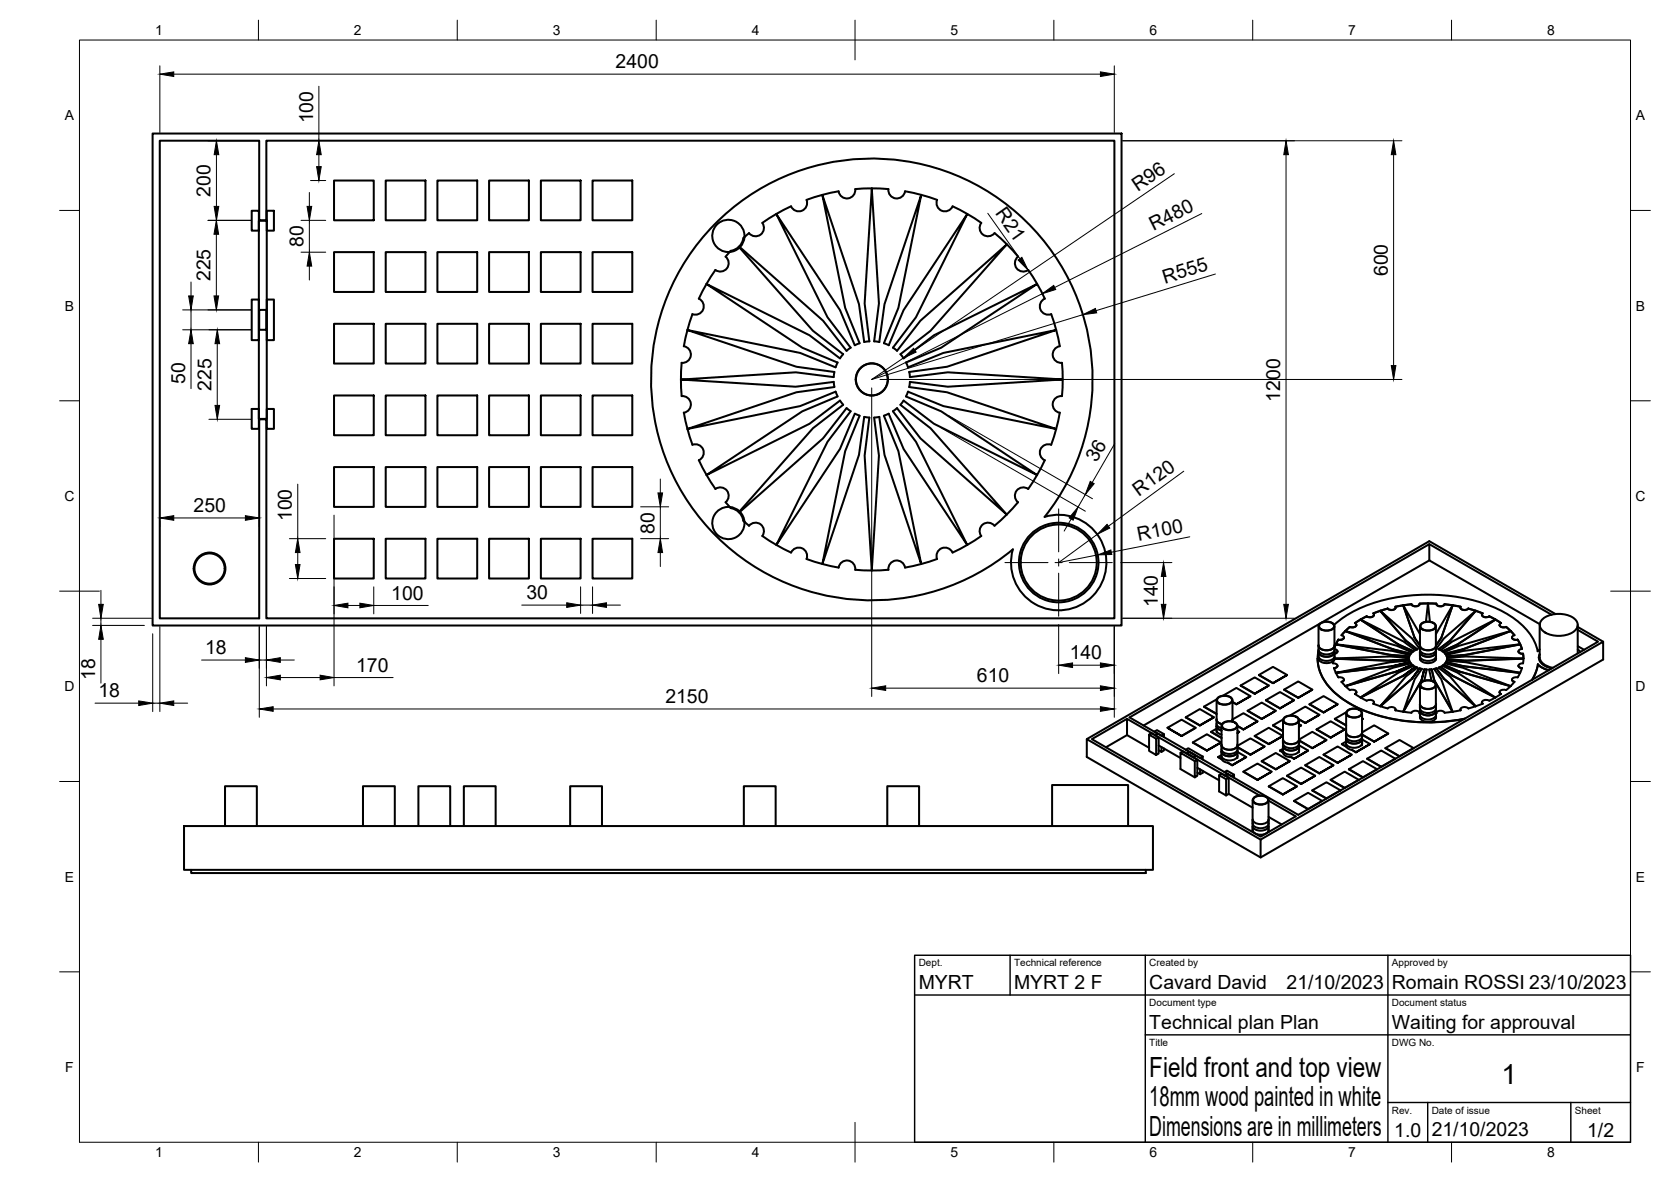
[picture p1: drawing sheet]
<svg xmlns="http://www.w3.org/2000/svg" width="420mm" height="297mm" viewBox="0 0 420 297" stroke-linecap="round" stroke-linejoin="round" font-family="sans-serif">
<!-- layer: Visible -->
<g fill="none" stroke="#000" stroke-width=".51">
<path d="M38.4 33.6h243.6v123.6h-243.6zM40.2 35.4h25v20h1.8v-20h213.2v120h-213.2v-50h-1.8v50h-25zM63.3 53h1.8v5h-1.8zM65.1 55.5h2v49.8h-2zM67.1 53h1.8v5h-1.8zM84 45.4h10v10h-10zM97 45.4h10v10h-10zM110 45.4h10v10h-10zM123 45.4h10v10h-10zM136 45.4h10v10h-10zM149 45.4h10v10h-10zM187.2 59.6l1.1-1a2.11 2.11 0 0 0 3 .3 2.11 2.11 0 0 0 .4-2.9l3.5-2.2 3.7-1.9a2.1 2.1 0 0 0 2.8 1.1 2.1 2.1 0 0 0 1.1-2.8l4-1.2 4.1-.9a2.1 2.1 0 0 0 2.3 1.8 2.1 2.1 0 0 0 1.8-2.4l4.2-.2 4.2 .2a2.1 2.1 0 0 0 1.8 2.4 2.1 2.1 0 0 0 2.4-1.8l4 .9 4 1.2a2.1 2.1 0 0 0 1.2 2.8 2.1 2.1 0 0 0 2.7-1.2l3.7 2 3.5 2.2a2.11 2.11 0 0 0 .5 3 2.11 2.11 0 0 0 2.9-.4l3.1 2.8 2.8 3.1a2.1 2.1 0 0 0-.4 2.9 2.1 2.1 0 0 0 2.9 .4l2.3 3.6 1.9 3.7a2.1 2.1 0 0 0-1.1 2.7 2.1 2.1 0 0 0 2.7 1.1l1.3 4 .9 4.1a2.1 2.1 0 0 0-1.8 2.4 2.1 2.1 0 0 0 2.3 1.8"/>
<path d="M187.2 59.6l-.2 .1a4.1 4.1 0 0 1-3.3 3.3M187.2 59.6l-.4 1.3-.7 1.2M187.2 59.6a4.1 4.1 0 0 0-4.9-4.3 4.1 4.1 0 0 0-2.7 5.9 4.1 4.1 0 0 0 6.4 1M63.3 75.3h1.8v10.2h-1.8zM65.2 77.9h1.8v5h-1.8zM67.1 75.3h1.8v10.2h-1.8zM84 63.4h10v10h-10zM97 63.4h10v10h-10zM110 63.4h10v10h-10zM123 63.4h10v10h-10zM136 63.4h10v10h-10zM149 63.4h10v10h-10z"/>
<path d="M174.1 78.9l-1.2 4-1 4.1a2.1 2.1 0 0 1 1.8 2.4 2.1 2.1 0 0 1-2.3 1.8M179.9 67.8l-2.3 3.6-1.9 3.7a2.1 2.1 0 0 1 1.1 2.7 2.1 2.1 0 0 1-2.7 1.1M183.7 63.1l-1.3 1.4a2.11 2.11 0 0 1 .4 2.9 2.11 2.11 0 0 1-2.9 .4M185.9 62.2l18.5 20.9 7.6 5.9-.8 1M186 62.1l20.9 18.5 6 7.6M84 99.4h10v10h-10zM84 81.4h10v10h-10zM97 99.4h10v10h-10zM97 81.4h10v10h-10zM110 81.4h10v10h-10zM110 99.4h10v10h-10zM123 99.4h10v10h-10z"/>
<path d="M123 81.4h10v10h-10zM136 81.4h10v10h-10zM136 99.4h10v10h-10zM149 81.4h10v10h-10zM149 99.4h10v10h-10zM171.4 99.5a2.09 2.09 0 0 1 2.3 1.8 2.09 2.09 0 0 1-1.8 2.4l1 4.1 1.2 4M171.4 91.2l-.2 4.2 .2 4.1M209.6 94.8l-9.5-1.2-28.9 1.8 28.9 1.8 9.5-1.2M209.6 96l.2 1.3M209.8 97.3l-9.5 1.3-27.5 9.2 28.4-5.7 8.9-3.7M209.8 93.5l-.2 1.3M210.1 92.3l-8.9-3.6-28.4-5.8 27.5 9.3 9.5 1.3"/>
<path d="M210.1 98.4l.5 1.2M210.6 99.6l-8.9 3.8-24.1 16 25.9-12.9 7.7-5.8M210.6 91.1l-.5 1.2M211.2 90.1l-7.7-5.8-25.9-12.9 24.1 16 8.9 3.7M216.2 86.3l-1.3 .5-3.7-8.9-16-24.1 12.9 25.9 5.8 7.7-1 .8M217.3 86l-1.3-9.6-9.2-27.4 5.7 28.4 3.6 8.9M218.6 85.8l-1.2-9.6 1.8-28.8 1.8 28.8-1.2 9.6M218.6 85.8l-1.3 .1M219.8 85.8l1.3 .1M221.1 86l1.3-9.6 9.2-27.4-5.7 28.4-3.7 8.9 1.3 .5 3.7-8.9 16-24.1-12.9 25.9-5.8 7.7 1.1 .8M225.6 88.2l5.8-7.6 21.7-19.2-19.1 21.7-7.6 5.9 .8 1M227.2 90.1l7.6-5.8 26-12.9-24.2 16-8.8 3.7 .5 1.2"/>
<path d="M228.3 92.3l8.9-3.6 28.4-5.8-27.5 9.3-9.5 1.3 .2 1.3M228.8 94.8l9.5-1.2 28.9 1.8-28.9 1.8-9.5-1.2M228.8 96l-.2 1.3 9.5 1.3 27.5 9.2-28.4-5.7-8.9-3.7-.5 1.2 8.8 3.8 24.2 16-26-12.9-7.6-5.8M267 99.5a2.09 2.09 0 0 0-2.3 1.9 2.09 2.09 0 0 0 1.8 2.3l-.9 4.1-1.3 4a2.09 2.09 0 0 0-2.7 1.1 2.09 2.09 0 0 0 1.1 2.7l-1.9 3.7-2.3 3.6a2.1 2.1 0 0 0-2.9 .4 2.1 2.1 0 0 0 .4 2.9l-2.8 3.1-3.1 2.8a2.09 2.09 0 0 0-3-.3 2.09 2.09 0 0 0-.4 2.9l-3.5 2.2-3.7 2a2.1 2.1 0 0 0-2.7-1.1 2.1 2.1 0 0 0-1.2 2.7l-4 1.2-4 .9a2.1 2.1 0 0 0-2.4-1.7 2.1 2.1 0 0 0-1.8 2.3l-4.2 .2-4.2-.2a2.1 2.1 0 0 0-1.8-2.3 2.1 2.1 0 0 0-2.3 1.7l-4.1-.9-4-1.2a2.1 2.1 0 0 0-1.2-2.7 2.1 2.1 0 0 0-2.7 1.1l-3.7-2-3.5-2.2a2.1 2.1 0 0 0-.4-2.9 2.1 2.1 0 0 0-3 .3l-1.1-1M267 91.2l.2 4.2-.2 4.1M63.3 102.8h1.8v5h-1.8zM67.1 102.8h1.8v5h-1.8zM84 117.4h10v10h-10zM97 117.4h10v10h-10zM110 117.4h10v10h-10zM123 117.4h10v10h-10zM136 117.4h10v10h-10z"/>
<path d="M149 117.4h10v10h-10zM174.1 111.8a2.09 2.09 0 0 1 2.7 1.1 2.09 2.09 0 0 1-1.1 2.7l1.9 3.7 2.3 3.6M211.2 100.7l.8 1-7.6 5.9-18.4 20.9a4.1 4.1 0 0 0-6.4 1 4.1 4.1 0 0 0 2.7 5.9 4.1 4.1 0 0 0 4.9-4.3M212.9 102.6l-6 7.6-20.9 18.4M212.9 102.6l1 .8-5.8 7.6-12.9 26 16-24.2 3.7-8.9 1.3 .6M216.1 104.5l-3.6 8.9-5.7 28.3 9.2-27.4 1.3-9.5 1.3 .1M218.6 105l-1.2 9.5 1.8 28.9 1.8-28.9-1.2-9.5M221.1 104.8l-1.3 .1M225.6 102.6l-1.1 .7 5.8 7.7 12.9 26-16-24.2-3.7-8.8-1.2 .5 3.6 8.9 5.7 28.3-9.2-27.4-1.3-9.5M227.2 100.7l-.8 1 7.6 5.9 19.1 21.7-21.7-19.1-5.8-7.6M84 135.4h10v10h-10zM97 135.4h10v10h-10z"/>
<path d="M110 135.4h10v10h-10zM123 135.4h10v10h-10zM136 135.4h10v10h-10zM149 135.4h10v10h-10zM179.9 122.9a2.11 2.11 0 0 1 2.9 .4 2.11 2.11 0 0 1-.4 2.9l1.3 1.5M183.7 127.7a4.1 4.1 0 0 1 3.3 3.3l.2 .1M186.1 128.6l.7 1.2 .4 1.3M262.7 129.9a12 12 0 0 1 15.4 10.2 12 12 0 0 1-12.9 13.2 12 12 0 0 1-10.5-15.2M262.7 129.9a55.5 55.5 0 0 0-31.6-88.8 55.5 55.5 0 0 0-65.8 67.4 55.5 55.5 0 0 0 89.4 29.5M359.4 136.7l30.7 17.8M331.5 157.4v5.9M331.8 156.8a2.63 2.63 0 0 1 3.7 .4 1.63 1.63 0 0 1-1.9 1.3 1.63 1.63 0 0 1-2-1.3z"/>
<path d="M331.9 156.9a2.5 2.5 0 0 1 3.5 .3 1.69 1.69 0 0 1-2.3 1.2 1.08 1.08 0 0 1-1.1-.4 1.08 1.08 0 0 1-.1-1.1zM331.9 156.7l-44.4 25.6M335.5 157a33.3 33.3 0 0 1 20.1-7.4 40.1 40.1 0 0 1 24.8 5.6 14 14 0 0 1 6.2 8.5M335.5 157.4l.1 5.9M338.3 158.6l12 4.6 4.4 1.1M338.3 158.6h.1M338.3 158.6l-1 1M339.4 157.6h.1M339.4 157.5l-2.1 2.1 .6 .6a1.04 1.04 0 0 1-1.4 .5M339.4 157.6l-1.1 1M340.7 156.6l.4 .4a1.13 1.13 0 0 1-1.7 .5M341.1 157.1l-.6 .5h-1.1"/>
<path d="M341.1 157.1h.1M342.1 155.7l9.5 6.3 3.8 1.7-3.8-1.7M342.1 155.7h.1M342.1 155.7l-1.4 .9M342.1 155.7l1.5-.8-1.5 .8M343.6 154.9h.1M345.5 154.5a1.27 1.27 0 0 1-1.9 .4M347 153.5l6.5 7.5 2.9 2.2-2.9-2.2M347 153.5h.1M347.1 153.5l-1.8 .6 .2 .5a1.36 1.36 0 0 1-1.9 .3M347.1 153.5l-1.8 .7M348.9 152.9v.1"/>
<path d="M348.9 153l-1.8 .5M348.9 152.9l-1.8 .6M350.9 152.5v.2a1.26 1.26 0 0 1-2 .2M350.9 152.7h.1M350.9 152.7a1.29 1.29 0 0 1-2 .3M352.8 152.2l2.9 8.1 1.3 1.9-1.3-1.9M352.8 152.1v.1M352.9 152.1l-2 .4M354.9 151.8v.1M354.9 151.9l-2 .2M354.9 151.8l-2 .3M354.9 151.8a1.21 1.21 0 0 0 2.1-.1h4.1a1.21 1.21 0 0 0 2.1 .1"/>
<path d="M354.9 151.9a1.22 1.22 0 0 0 2.1-.2h4.1a1.18 1.18 0 0 0 2.1 .2M357 159.3l-4.2-7.2 2.9 8.2M357 157.4v5.9M357.3 156.8a2.63 2.63 0 0 1 3.7 .4 1.63 1.63 0 0 1-1.9 1.3 1.63 1.63 0 0 1-2-1.3zM357.4 156.9a2.5 2.5 0 0 1 3.5 .3 1.69 1.69 0 0 1-2.3 1.2 1.08 1.08 0 0 1-1.1-.4 1.08 1.08 0 0 1-.1-1.1zM358.5 156.2l.6-4.6 .4 4.6M359.4 140.8l-27 15.6M361 157.4l.1 5.9M363.2 151.8v.1M363.2 151.8l2.1 .3M363.2 151.9l2 .2M365.3 152.1l-2.9 8.2-1.3 1.9 1.3-1.9"/>
<path d="M365.3 152.1v.1M365.3 152.1l-4.3 7.2M365.3 152.2l-2.9 8.1M365.3 152.1l2 .4-.1 .2a1.26 1.26 0 0 0 2 .2M365.3 152.1l1.9 .4M367.2 152.7h.1M367.2 152.7a1.29 1.29 0 0 0 2 .3M369.2 152.9v.1M369.2 152.9l1.9 .6M369.2 153l1.8 .5M371.1 153.5l-8 7-2 2.5M371.1 153.5l-6.5 7.5-2.9 2.2"/>
<path d="M371.1 153.5h.1M371.1 153.5l-6.5 7.5M371.1 153.5l1.7 .6-.2 .5a1.36 1.36 0 0 0 1.9 .3M371.1 153.5l1.7 .7M372.6 154.5h.1M372.6 154.5a1.27 1.27 0 0 0 1.9 .4M374.5 154.9h.1M374.5 154.9l1.5 .8M376 155.7l-10.8 5.5-3 2.2-.5-.2 2.9-2.2M376 155.7l-9.6 6.3-3.7 1.7 3.7-1.7M376 155.7h.1M376 155.7l-9.6 6.3"/>
<path d="M376 155.7l1.4 .9-.4 .4a1.13 1.13 0 0 0 1.7 .5M377 157.1h.1M377 157.1l.6 .5h1.1M378.7 157.6h.1M378.7 157.5l2.1 2.1M378.7 157.6l1.1 1M379.8 158.6l-12.9 3.7-3.9 1.7M379.8 158.6l-12 4.6-4.4 1.1M379.8 158.6h.1M379.8 158.6l-12 4.6M379.8 158.6l1 1M380.8 159.6l-.6 .6a1.04 1.04 0 0 0 1.4 .5l1.1 2.4"/>
<path d="M387.1 157l.1 8.2a3.3 3.3 0 0 0 3.2 2.6M387.2 156.9l-27.8-16.1v-4.1l-75.4 43.6 7.1 4.1M387.9 155.5a6.7 6.7 0 0 1 8.5 .5 2.01 2.01 0 0 1-1.1 3 6.8 6.8 0 0 1-7.8-.9 1.81 1.81 0 0 1 .4-2.6zM391.1 154.3l-31.7-18.3-86.1 49.7M396.7 158.3l5.1 3-75.4 43.5-17.6-10.2M396.7 157.6l6.4 3.7M396.7 157v7.2M305.9 179.4l-3.2-1.8 3.2 1.8M305.9 176v5.9M305.9 175.7l-3.2 1.9M306.1 175.4a2.63 2.63 0 0 1 3.8 .4 1.63 1.63 0 0 1-2 1.3 1.63 1.63 0 0 1-2-1.3zM306.2 175.5a2.5 2.5 0 0 1 3.6 .3 1.69 1.69 0 0 1-2.4 1.2 1.08 1.08 0 0 1-1.1-.4 1.08 1.08 0 0 1-.1-1.1z"/>
<path d="M307.5 174.8l3.4-1.9 3.5 2M309.9 176v5.3M309.9 176.4l1 .6M310.9 177l3.5-2.1zM312 172.3l3.5-2.1 3.5 2.1M313.7 178.6l3.5 2.1zM313.7 178.6l3.5-2 3.6 2M315.5 174.3l3.5-2zM315.5 174.3l-3.5-2 3.5 2.1M316.5 169.6l3.6 2.1zM316.5 169.6l3.6-2 3.5 2M318.3 175.9l3.5 2.1z"/>
<path d="M318.3 175.9l3.5-2 3.6 2M320.1 171.7l3.5-2.1zM321.8 178l3.6-2.1zM322.9 173.3l3.5-2.1 3.6 2.1M324.7 179.7l.2 .1M324.7 179.6l.3 .2M326.4 175.3l3.6-2zM326.4 175.3l-3.5-2 3.5 2.1M329.3 177l3.5 2.1zM329.3 177l3.5-2.1 3.5 2.1M331.3 165.5h.1M331.3 165.5a12.8 12.8 0 0 0 6.2 10.1 39.7 39.7 0 0 0 24.2 5.9l6.5-.8"/>
<path d="M331.5 164.9a2.33 2.33 0 0 0 3.5 .8l.6-.8M331.5 163.3a2.33 2.33 0 0 0 3.5 .8l.6-.8M331.5 163.5v1.4M331.5 165.1v.4M331.5 165.5l.1-.2a1.92 1.92 0 0 0 2.6 1.3l.9-.4M331.5 163.4a11.3 11.3 0 0 0 4.6 11.1 34.8 34.8 0 0 0 20 6.9l3.5 .1 3.5-.2 5.2-.7M331.6 165.5l.1 .4M331.6 163.9a2.21 2.21 0 0 0 3.1 .9l.8-.5 .1-.4M331.6 162.3a2.21 2.21 0 0 0 3.1 .9l.8-.6 .1-.3M331.6 163.7a1.67 1.67 0 0 0 2.2 1.4l.4-.1a1.37 1.37 0 0 0 1.4-1.3M331.6 162.1a1.67 1.67 0 0 0 2.2 1.3h.4a1.37 1.37 0 0 0 1.4-1.3M331.7 179.6l-3.5-2-3.5 2.1"/>
<path d="M332.8 179l3.5-2zM335.1 166.2h.1M335.1 166.2l.1 .5M335.1 166.7a.88 .88 0 0 1 1.2 .8l-.9 .4 1.1 2.3h.4a.75 .75 0 0 1 1 .8l-.6 .3M335.5 163.5l.1 1.4M335.5 165.1v.4M335.6 165.3v.2l13.9-.5 4.7 .3M335.6 163.1a.59 .59 0 0 1 .7 .6 .59 .59 0 0 1-.7 .6M335.6 165.5l-.5 .8M335.6 165.5l-.5 .7M335.9 162l13.7 2.6 4.8 .3-.1 .4M335.9 161.9v.1"/>
<path d="M336.3 163.7l-.2 .4-.5 .2M336.3 167.3a.83 .83 0 0 1-.9 .6M336.3 167.3v.1M336.5 160.7v.1M336.5 160.7l-.9 1.9 .3-.7M336.5 160.8l-.6 1.1M337.3 171.3l.7 .8a2.48 2.48 0 0 0 2.5 1.3l.5 .4-.1 .4-.2 .2M337.9 160.2a1.08 1.08 0 0 1-1.4 .6M337.9 170.8v.3l-.6 .3M338.5 179.2v4.9M338.5 179l-2.9 1.6M338.7 178.7a2.63 2.63 0 0 1 3.8 .3 1.63 1.63 0 0 1-2 1.3 1.63 1.63 0 0 1-2-1.3z"/>
<path d="M338.8 178.7a2.5 2.5 0 0 1 3.5 .3 1.69 1.69 0 0 1-2.3 1.2 1.08 1.08 0 0 1-1.1-.3 1.08 1.08 0 0 1-.1-1.2zM340.7 174.4l2.9 1.7M341.1 174l-.4 .4M342.5 179.2v4.9M343.6 176.1l.7-.2a.9 .9 0 0 1 1.2 .7l-.2 .2M345.3 176.8l1.8 .7a3 3 0 0 0 2.8 .2 .77 .77 0 0 1 1 .8M345.5 176.5l-.2 .4M345.5 176.5h.1M349.5 166l4.7-.3zM349.5 166l-13.9-.5 13.9 .6M350 167.4l4.5-1zM350 167.5l-14.1 1.6"/>
<path d="M350.3 163.2l-12-4.6 12.9 3.7 3.8 1.7M350.3 163.2l4.4 1.1M350.9 178.3h.1M350.9 178.3v.2l4 .6M351.2 168.7l3.8-1.7zM351.2 168.7l-12.9 3.8M351.6 162l-9.5-6.3 10.8 5.5 3 2.2M352.9 169.8l3-2.2zM352.9 169.8l-10.8 5.5M353.5 161l-6.5-7.5 8 7 2 2.5M354.3 165.7v.3M354.3 165.7l.1 .3"/>
<path d="M354.3 166l-4.7 .4-13.7 2.7 14.1-1.7M354.5 164.6l-4.5-1-14.1-1.7 13.7 2.7 4.7 .4M354.5 166.4l.2 .3-4.4 1.1-12 4.6 12.9-3.7M354.5 166.4l.3 .3M354.8 164.2l-.3 .4M354.9 179.1a1.21 1.21 0 0 1 2.1 .2M355 170.6l-7.9 6.9M355.5 167.3l-.4-.3 .3 .3-3.8 1.7-9.5 6.3 10.8-5.5M355.5 163.7l-.4 .2M355.9 167.6l.5 .2M355.9 167.5l.5 .3M356.4 167.8l-2.9 2.2-6.5 7.5 8-7"/>
<path d="M356.4 163.2l-.5 .2M356.9 168l-1.9 2.6zM357 179.2v.1M357 179.3h.1M357 178.2v1.4a2.33 2.33 0 0 0 3.5 .9l.5-.5v-1.8M357 172.1v5.9a2.33 2.33 0 0 0 3.5 .8l.6-.8-.1-5.9M357 163.5v1.4M357 165.1v.4M357 179.8v.5M357 164.9a2.33 2.33 0 0 0 3.5 .8l.6-.8M357 163.3a2.33 2.33 0 0 0 3.5 .8l.6-.8M357.1 165.5l.1 .4"/>
<path d="M357.1 178.6a2.21 2.21 0 0 0 3.1 1l.8-.6 .1-.4M357.1 163.9a2.21 2.21 0 0 0 3.1 .9l.8-.5 .1-.4M357.1 177a2.21 2.21 0 0 0 3.1 .9l.8-.5 .1-.4M357.1 162.3a2.21 2.21 0 0 0 3.1 .9l.8-.6 .1-.3M357.1 178.4a1.67 1.67 0 0 0 2.2 1.4l.4-.1a1.37 1.37 0 0 0 1.4-1.3M357.1 163.7a1.67 1.67 0 0 0 2.2 1.4l.4-.1a1.37 1.37 0 0 0 1.4-1.3M357.1 176.8a1.67 1.67 0 0 0 2.2 1.4l.4-.1a1.37 1.37 0 0 0 1.4-1.3M357.1 162.1a1.67 1.67 0 0 0 2.2 1.3h.4a1.37 1.37 0 0 0 1.4-1.3M357.3 171.6a2.63 2.63 0 0 1 3.7 .3 1.63 1.63 0 0 1-1.9 1.3 1.63 1.63 0 0 1-2-1.3zM357.4 171.6a2.5 2.5 0 0 1 3.5 .3 1.69 1.69 0 0 1-2.3 1.2 1.08 1.08 0 0 1-1.1-.3 1.08 1.08 0 0 1-.1-1.2zM357.4 171l-4.6 7.9M357.5 168.1l-1.8 2.6-2.9 8.2 4.6-8"/>
<path d="M357.5 168.1l-.6-.1 .6 .1M358.1 168.2l-.7 2.8zM358.8 168.2h-.7l.6 .1-.6 2.7M359.4 168.2h.6l-.6 .1 .5 2.7M360.6 168.1l.6-.1-.6 .1 1.8 2.6 2.9 8.2-4.7-7.9-.6-2.8 .6 2.7 4.6 8M361 163.5l.1 1.4M361 165.1v.4M361 179.8v.5M361.1 165.5l-.2 .4M361.1 165.5v-.2a1.67 1.67 0 0 1-2.3 1.3h-.4a1.37 1.37 0 0 1-1.3-1.3l-.1 .2M361.1 179.2v.1M361.1 179.3h.1"/>
<path d="M362.2 167.6l3 2.2 10.8 5.5M362.2 167.6l-.5 .2M362.2 167.5l-.5 .3 2.9 2.2 6.5 7.5-8-6.9-1.9-2.6 1.9 2.5 7.9 7M362.7 163.7l.4 .2M362.7 167.3l.4-.3-.4 .3 3.7 1.7 9.6 6.3-10.8-5.5-3-2.2M363.2 179.1a1.21 1.21 0 0 0-2 .2M363.6 166.4l4.4 1.1 14.2 1.6M363.6 166.4l4.4 1M363.6 166.4l-.2 .3M363.6 166.4l-.2 .3 4.4 1.1 12 4.6M363.7 166l4.8 .4 13.7 2.7M363.8 165.7l4.8 .3"/>
<path d="M363.8 165.7v.3M367.2 178.3h.1M367.2 178.3v.2M368 167.5l14.2 1.6M372.6 176.5h.1M372.6 176.5l.2 .4M374.5 176.1l-.7-.2a.9 .9 0 0 0-1.2 .7l.2 .2-1.7 .7a3 3 0 0 1-2.9 .2 .77 .77 0 0 0-.9 .8l-4.1 .6M377 174l.4 .4M379.8 172.4l-12.9-3.7-3.9-1.7 3.9 1.7 12.9 3.8M379.8 172.4l-1.1 1-.4-.1a.77 .77 0 0 0-.9 .1 .77 .77 0 0 0-.2 .8l.2 .2-2.9 1.7M380.2 160.2a1.08 1.08 0 0 0 1.4 .6l.6 1.1M380.2 170.8v.3l.6 .3"/>
<path d="M381.6 160.7v.1M381.8 163.7l.4 .5 .8 .1M381.8 167.3v.1M381.8 167.3a.83 .83 0 0 0 .9 .6M382.2 161.9l-14.2 1.7-4.4 1-.2-.4 4.4-1M382.2 161.9l-13.7 2.7-4.8 .4M382.2 162l-13.7 2.6-4.7 .3v.4l4.8-.3 14.5 .5-14.5 .6-4.8-.4M382.2 161.9v.1M382.2 161.9l.5 1.2M382.2 169.1l-.6 1.1h-.4a.75 .75 0 0 0-1 .8l.6 .3-1 1.1M382.7 163.1a.76 .76 0 0 0-.9 .7 1.08 1.08 0 0 0 1.2 .5M382.9 164.3h.1"/>
<path d="M383 164.3l.1 1.2M383 165.5l-14.4 .6M383.1 165.5l-.1 1.2a.88 .88 0 0 0-1.2 .8l.9 .4-.5 1.2M386.7 167h.1M386.7 167l1.1 .8 1.5 .6M386.7 167l1.1 .8 1.6 .6M386.7 167l-.4 1.7-1 2.1M386.7 167l-.4 1.6-1.1 2.2M386.9 165.3l.3-.9a2.2 2.2 0 0 0 1.3 3l1.7 .6M387.2 163.2l-.6 .5M396.7 162.4l1.6 .9M396.7 163.2l.7 .6"/>
<path d="M283.4 180.6l-8.9 5.1 42.5 24.6 8.8-5.1-6.8-4M283.4 184.7l5.5 3.2M288.9 184.6l1.8 1v4.1l-1.8-1v-4.1l.7-.3 1.7 1v4.1l-.6 .3M290.4 184.7l-7-4.1v4.1l-5.3 3.1M290.4 184.8l17.7 10.1 .7-.3M290.4 184.8l.7-.4 17.7 10.1M291.1 184.4l-.7 .4M291.3 185.3l-.6 .3M291.3 187.3l5.5 3.2M292 187.7v1.3l-.7-.5M292.7 188.1v.5l-.7 .4M292.7 184.5l-1.8-1-.6 .4 1.7 1 .7-.4v.7"/>
<path d="M293.6 182.9l3.5 2.1-3.5-2.1 3.5-2 3.5 2-3.5 2.1M296.8 189.2l.7-.4 3.6 2.1M298.2 188.4l.6-.4 3.6 2.1-.6 .4zM298.2 180.2l3.5 2.1zM298.2 180.2l3.5-2 3.5 2M298.4 189.3l.6-.3 1.8 1-.6 .3zM299.9 186.6l3.6-2.1 3.5 2.1M300.4 191.3l.7-.4v4.1l-.7 .4zM300.4 191.3l-3.6-2.1v4.1l3.6 2.1M300.6 182.9l-3.5 2M301.1 192.9l5.4 3.2M301.7 182.3l3.5-2.1z"/>
<path d="M301.8 193.3v1.3l-.7-.4M302.4 190.1v.7M302.4 193.7v.5l-.6 .4M303.5 188.6l3.5-2zM303.5 188.6l-3.6-2 3.6 2M304.5 183.9l2.6 1.5M304.5 183.9l2.6 1.6M305.9 183.5a1.31 1.31 0 0 0 1.2 1.1M305.9 181.9a1.31 1.31 0 0 0 1.2 1.1M305.9 183.1l-1.4 .8M305.9 182.5l.2 .5 1 .6M305.9 182.1v1.4"/>
<path d="M305.9 183.7v.4M305.9 182.3a1.18 1.18 0 0 0 1.2 1.3M305.9 180.7a1.21 1.21 0 0 0 1.4 1.3l-.5-.2a1.18 1.18 0 0 1-.9-.9M306.3 190.2l.9 .6M306.5 194.8l.7-.4 1.7 1v4.1l-.6 .4M307.1 189.8l-.8 .5 .9 .5M307.1 189.9a2.33 2.33 0 0 0 3.5 .9l.6-.9M307.1 188.3a2.33 2.33 0 0 0 3.5 .8l.6-.8M307.1 188.9a2.21 2.21 0 0 0 3.2 .9l.7-.5 .1-.4M307.1 187.3a2.21 2.21 0 0 0 3.2 .9l.7-.6 .1-.3M307.1 182.4v5.9M307.1 188.5v1.4"/>
<path d="M307.1 190.1v.4M307.2 188.7a1.67 1.67 0 0 0 2.2 1.4l.4-.1a1.37 1.37 0 0 0 1.3-1.3M307.2 187.1a1.67 1.67 0 0 0 2.2 1.3h.4a1.37 1.37 0 0 0 1.3-1.3M307.2 190.8l.4 .5 2.2 1M307.4 181.9a2.63 2.63 0 0 1 3.7 .3 1.63 1.63 0 0 1-2 1.3 1.63 1.63 0 0 1-1.9-1.3zM307.5 181.9a2.5 2.5 0 0 1 3.5 .3 1.69 1.69 0 0 1-2.3 1.2 1.08 1.08 0 0 1-1.1-.4 1.08 1.08 0 0 1-.1-1.1zM308.1 194.9l8.6 5M308.7 191.6l1.1 .7M308.8 194.6l-.7 .4M308.9 195.4l-.6 .4v4.1l-1.8-1v-4.1l1.8 1M308.9 199.5l6.1 3.5M309.8 192.3l3.6-2.1z"/>
<path d="M309.9 180.7l-.1 .6 .1-.4M309.9 180.8l2.8-1.6 3.5 2.1M310.3 194.7l-.7 .3-1.7-1 .6-.3 1.8 1v.7M311.1 184.2l.5-.3-.5 .3M311.1 182.5l1.6 .8M311.1 183.6l.5 .3M311.1 182.4l1.6 .9M311.1 182.4l.1 5.9M311.1 188.5l.1 1.4M311.1 190.1v.4M311.2 187.4l3.2-1.8 3.6 2M311.2 187.8l3.2 1.8"/>
<path d="M311.2 189l2.2 1.2M311.2 187.8l3.2 1.9M312.7 193.9l3.5 2.1zM312.7 193.9l3.5-2 3.5 2M312.7 183.3l3.5-2zM314.4 189.6l3.6-2zM315.5 184.9l3.5-2 3.6 2M316.2 196l3.5-2.1zM317.2 191.3l3.6 2M317.2 191.3l3.6-2.1 3.5 2.1M317.2 180.6l3.6-2zM319 187l3.6-2.1z"/>
<path d="M319 187l-3.5-2.1 3.5 2.1M319 197.6l3.6 2.1zM319 197.6l3.6-2.1 3.5 2.1M320.1 182.3l2.5 1.4M320.1 182.3l2.5 1.5M320.8 193.3l3.5-2zM321.8 188.6l.8 .4M322.6 199.6l3.5-2zM322.6 188.2l-.8 .4 .8 .5M322.6 188.7a1.6 1.6 0 0 0 2.1 1.6l.7 .4M322.6 187.1v1.4a2.33 2.33 0 0 0 3.5 .8l.5-.5v-1.7M322.6 181v5.9a2.33 2.33 0 0 0 3.5 .8l.5-.8v-5.9"/>
<path d="M322.6 180.8l-2.5 1.5M322.6 187.5a2.21 2.21 0 0 0 3.2 .9l.7-.6 .1-.3M322.6 185.8a2.21 2.21 0 0 0 3.2 1l.7-.6 .1-.4M322.6 187.3a1.67 1.67 0 0 0 2.3 1.3h.4a1.37 1.37 0 0 0 1.3-1.3l2.3 1.3M322.6 185.7a1.67 1.67 0 0 0 2.3 1.3l.4-.1a1.37 1.37 0 0 0 1.3-1.2M322.8 180.4a2.63 2.63 0 0 1 3.8 .4 1.63 1.63 0 0 1-2 1.3 1.63 1.63 0 0 1-2-1.3zM322.9 180.5a2.5 2.5 0 0 1 3.6 .3 1.69 1.69 0 0 1-2.4 1.2 1.08 1.08 0 0 1-1.1-.4 1.08 1.08 0 0 1-.1-1.1zM323.6 194.9l3.6 2.1zM323.6 194.9l3.6-2 3.5 2M324.7 190.2l.7 .5M325.4 190.7l3.5-2.1zM326.6 180.7l1.6 1"/>
<path d="M326.6 180.8l1.6 .9M326.6 182.6l.6-.3zM326.6 182l.6 .3M326.6 188.7v.4M326.6 185.9l3.4-2 3.5 2.1M326.6 186.1l3.4 1.9M327.2 197l3.5-2.1zM328.2 181.7l3.5-2.1zM328.2 192.3l3.5-2.1 3.6 2.1M330 188l3.5-2zM330 198.6l3.5-2 3.6 2.1-3.6 2zM330 198.7l3.5 1.9"/>
<path d="M331 183.3l3.6 2M331 183.3l3.6-2 3.5 2M331 183.3l3.6 2.1M331.7 194.3l3.6-2zM331.7 194.3l-3.5-2 3.5 2.1M332.8 189.7l3.5 2M332.8 189.6l3.5-2 3.6 2M334.6 196l3.5-2.1 3.6 2.1-3.6 2zM334.6 196l3.5 2M334.6 185.3l3.5-2zM335.6 180.6l2.9 1.7zM336.3 191.7l3.6-2.1z"/>
<path d="M337.4 187l1.1 .6M338.4 186.4l-1 .6 1.7 1.2 .8 .3M338.4 185.7a1.89 1.89 0 0 0 2.6 2.2 1.6 1.6 0 0 0 1.5-1.2v-1M338.4 184.1a1.88 1.88 0 0 0 2.6 2.1 1.6 1.6 0 0 0 1.5-1.1v-1M338.5 185.3v.4M338.5 186.9v.4M338.5 185.7a2.21 2.21 0 0 0 3.2 .9l.7-.5 .1-.4M338.5 184.1a2.21 2.21 0 0 0 3.2 .9l.7-.6 .1-.3M338.5 185.5a1.67 1.67 0 0 0 2.2 1.4l.5-.1a1.37 1.37 0 0 0 1.3-1.3M338.5 183.9a1.67 1.67 0 0 0 2.2 1.4l.5-.1a1.37 1.37 0 0 0 1.3-1.3M339.2 193.3l3.5-2 3.5 2M339.9 188.5l1 .6"/>
<path d="M339.9 188.4l1 .6M340.9 189l3.6-2zM342.5 180.8l.2-.2zM342.5 185.3v.4M342.5 186.9v.4M342.5 180.5l.2 .1M342.5 184l3-1.7 3.6 2M342.5 184.6l3 1.8M342.5 185.8l2 1.2M343.8 190.7l3.5-2.1 3.5 2.1M345.5 186.4l3.6-2.1zM346.2 193.3l-3.5 2.1-3.5-2.1 3.5 2.1"/>
<path d="M348.4 188l3.5-2 3.5 2-3.5 2.1zM348.4 188l3.5 2M350.8 190.7l-3.5 2-3.5-2 3.5 2M357.1 180.1l.1 .5M357.1 180a1.67 1.67 0 0 0 2.2 1.4l.4-.1a1.37 1.37 0 0 0 1.4-1.3M361.1 180.1l-.2 .5M46.3 207.6h243.6v11h-243.6zM48.1 218.6v.8h240v-.8M56.6 207.6v-10h8v10M91.3 207.6v-10h8v10M105.2 207.6v-10h8v10M116.6 207.6v-10h8v10"/>
<path d="M143.4 207.6v-10h8v10M187 207.6v-10h8v10M223.1 207.6v-10h8v10M264.5 207.6v-10.3h19.2v10.3M315 201.1v8M315 207.6a2.21 2.21 0 0 0 3.2 .9l.7-.5 .1-.4M315 208.6a2.21 2.21 0 0 0 3.2 .9l.7-.5 .1-.4M315 205.9a2.21 2.21 0 0 0 3.2 1l.7-.6 .1-.4M315 207a2.21 2.21 0 0 0 3.2 .9l.7-.6 .1-.3M315.2 200.5a2.63 2.63 0 0 1 3.8 .4 1.63 1.63 0 0 1-2 1.3 1.63 1.63 0 0 1-2-1.3zM315.3 200.6a2.5 2.5 0 0 1 3.6 .3 1.69 1.69 0 0 1-2.4 1.2 1.08 1.08 0 0 1-1.1-.4 1.08 1.08 0 0 1-.1-1.1zM317 211l-43.7-25.3v4.5l43.7 25.3 86.1-49.8v-4.4l-86.1 49.7v4.5"/>
<path d="M319 205.3l3.3 1.9M319 201.1v8M325.4 201.3l3.5-2.1 3.5 2.1-3.5 2.1zM325.4 201.3l3.5 2"/>
<circle cx="219.2" cy="95.3" r="4"/>
<circle cx="219.2" cy="95.4" r="4.1"/>
<circle cx="52.7" cy="142.9" r="3.8"/>
<circle cx="52.7" cy="142.9" r="4"/>
<circle cx="266.2" cy="141.4" r="10"/>
<circle cx="266.2" cy="141.4" r="9.6"/>
</g>
<!-- layer: BORDER -->
<g fill="none" stroke="#000" stroke-width=".25">
<path d="M20 10.1h390v276.9h-390zM65 5.1v5M115 5.1v5M165 5.1v5M215 5.1v10M265 5.1v5M315 5.1v5M365 5.1v5M15 52.9h5M410 52.9h5M15 100.7h5M410 100.7h5"/>
<path d="M15 148.6h10M405 148.6h10M15 196.4h5M410 196.4h5M15 244.2h5M410 244.2h5M65 287v5M115 287v5M165 287v5M215 282.1v9.9M265 287v5M315 287v5"/>
<path d="M365 287v5"/>
</g>
<!-- layer: TITLEBLOCK -->
<path d="M230 240.1h180v46.9h-180zM230 250h180M254 240.1v9.9M288 240.1v46.9M349 240.1v46.9M288 260.1h122M349 277.1h61M359 277.1v9.9M395 277.1v9.9" fill="none" stroke="#000" stroke-width=".36"/>
<!-- layer: FD_Dimensions -->
<g fill="none" stroke="#000" stroke-width=".25">
<path d="M40.2 16.5v16.8M43.7 18.6h233M280.2 16.5v16.8M52.3 35.4h12.6M54.4 38.9v13M80.2 21.7v13.7M80.2 38.9v3M282.3 35.4h70.2M323.4 38.9v113M350.4 38.9v53M52.3 55.4h10.8M54.4 58.9v15.5"/>
<path d="M75.7 55.4h6.2M77.8 48.4v3.5M77.8 55.4v8M78.1 45.4h3.8M248.4 53.6l8.1 11.4M295.3 43.7l-65.3 44.3M302.2 53.7l-37 18.5M45.9 77.9h17.2M48 70.9v3.5M48 77.9v5M75.7 63.4h6.2M77.8 66.9v3.5"/>
<path d="M262.1 73.8l-42.9 21.6M272.2 79.1l-53 16.3M305.6 68.9l-30 9.2M45.9 82.9h17.2M48 86.4v11.3M54.6 86.4v15.5M219.2 97.5v77.5M221.3 95.4h131.2M227.1 90l-7.9 5.4M52.5 105.4h10.6M236.7 107.5l36.2 21M238.5 104.4l36.2 20.9"/>
<path d="M280.3 111.5l-5.7 9.8M297.6 118.4l-18.9 13.8M40.2 130.9v1.4M43.7 130.2h18M65.2 130.9v1.4M72.8 135.4h9.1M74.9 121.7v13.7M74.9 138.9v3M84 129.5v42.9M161.1 135.4h7M161.1 127.4h7M166 120.4v3.5"/>
<path d="M166 127.4v8M166 138.9v3.5M269.3 130.4l-1.7 3.1M272.9 124.3l-1.8 3.1M275.9 134.3l-9.7 7.1 9.8-1.9M299.2 134.9l-19.8 3.9M23.3 155.4h14.8M23.3 157.2h13M25.4 148.4v3.5M25.4 155.4v1.8M38.4 159.3v19.5M40.2 157.5v21.3"/>
<path d="M65.2 157.5v22.8M67 157.5v14.9M72.8 145.4h9.1M87.5 152.2h3M94 147.5v6.8M94 152.2h13.7M131.2 152.1h11.3M146 147.5v6.7M146 152.1h3M149 147.5v6.7M152.5 152.1h3.5M266.2 157v12.3"/>
<path d="M280.2 157.5v22.8M281.8 141.4h12.9M282.3 155.4h43.2M292.6 144.9v7M23.9 176.7h11M25.4 160.7v11M38.4 176.7h1.8M43.7 176.7h3.5M50.7 165.9h11M65.2 165.9h1.8M68.7 178.2h208M70.5 170.3h10"/>
<path d="M70.5 165.9h3.5M84 170.3h14.8M222.7 172.9h54M269.7 167.2h7"/>
</g>
<g fill="#000" stroke="#000" stroke-width=".25">
<path d="M40.2 18.6l3.5-.5v1.1zM276.7 18.1l3.5 .5-3.5 .6zM54.4 35.4l.6 3.5h-1.2zM80.2 35.4l.6 3.5h-1.2zM323.4 35.4l.6 3.5h-1.2zM350.4 35.4l.6 3.5h-1.2zM54.4 55.4l.6 3.5h-1.2zM53.8 51.9h1.2l-.6 3.5zM77.2 51.9h1.2l-.6 3.5zM79.6 41.9h1.2l-.6 3.5zM47.4 74.4h1.2l-.6 3.5zM53.8 74.4h1.2l-.6 3.5z"/>
<path d="M77.8 63.4l.6 3.5h-1.2zM256 65.3l.9-.6 1.6 3.2zM262.1 73.8l2.8-2.1 .6 1.1zM272.2 79.1l3.2-1.6 .4 1.1zM48 82.9l.6 3.5h-1.2zM54.6 82.9l.6 3.5h-1.1zM227.1 90l2.6-2.5 .7 1zM349.8 91.9h1.2l-.6 3.5zM54.1 101.9h1.1l-.6 3.5zM40.2 130.2l3.5-.6v1.2zM61.7 129.6l3.5 .6-3.5 .6zM74.9 135.4l.5 3.5h-1.1z"/>
<path d="M166 135.4l.6 3.5h-1.2zM165.4 123.9h1.2l-.6 3.5zM271.1 127.4l-1.3 3.3-1-.6zM274.1 121l1 .5-2.2 2.8zM278.4 131.8l.6 .9-3.1 1.6zM276 139.5l3.3-1.3 .2 1.1zM24.8 151.9h1.2l-.6 3.5zM74.3 141.9h1.1l-.5 3.5zM84 152.2l3.5-.6v1.1zM90.5 151.6l3.5 .6-3.5 .5zM142.5 151.5l3.5 .6-3.5 .5zM149 152.1l3.5-.6v1.1z"/>
<path d="M292.6 141.4l.6 3.5h-1.2zM292 151.9h1.2l-.6 3.5zM322.8 151.9h1.2l-.6 3.5zM25.4 157.2l.6 3.5h-1.2zM34.9 176.1l3.5 .6-3.5 .6zM40.2 176.7l3.5-.6v1.2zM61.7 165.3l3.5 .6-3.5 .6zM65.2 178.2l3.5-.6v1.2zM67 170.3l3.5-.6v1.1zM67 165.9l3.5-.6v1.2zM80.5 169.7l3.5 .6-3.5 .5zM219.2 172.9l3.5-.6v1.2z"/>
<path d="M266.2 167.2l3.5-.6v1.2zM276.7 172.3l3.5 .6-3.5 .6zM276.7 177.6l3.5 .6-3.5 .6zM276.7 166.6l3.5 .6-3.5 .6z"/>
</g>
<!-- layer: Smart Centers -->
<path d="M266.2 127.9v10.8M252.7 141.4h10.8M265.3 141.4h1.8M266.2 140.5v1.8M266.2 144v10.9M268.9 141.4h10.8" fill="none" stroke="#000" stroke-width=".25"/>
<g font-size="7">
<text x="289" y="270.6">Field front and top view</text>
<text x="377.5" y="272.3">1</text>
<text x="289" y="278.1">18mm wood painted in white</text>
<text x="289" y="285.5">Dimensions are in millimeters</text>
</g>
<g font-size="4.9">
<text x="154.8" y="17.2">2400</text>
<text x="78.7" y="31" transform="rotate(-90 78.7 31)">100</text>
<text x="53" y="49.4" transform="rotate(-90 53 49.4)">200</text>
<text x="250.1" y="53.6" transform="rotate(55 250.1 53.6)">R21</text>
<text x="286.1" y="48.2" transform="rotate(-34 286.1 48.2)">R96</text>
<text x="290" y="58.1" transform="rotate(-27 290 58.1)">R480</text>
<text x="76.3" y="62.1" transform="rotate(-90 76.3 62.1)">80</text>
<text x="52.9" y="70.7" transform="rotate(-90 52.9 70.7)">225</text>
<text x="292.9" y="71.3" transform="rotate(-17 292.9 71.3)">R555</text>
<text x="349" y="69.4" transform="rotate(-90 349 69.4)">600</text>
<text x="46.6" y="96.5" transform="rotate(-90 46.6 96.5)">50</text>
<text x="53.2" y="98.2" transform="rotate(-90 53.2 98.2)">225</text>
<text x="321.9" y="101" transform="rotate(-90 321.9 101)">1200</text>
<text x="275.7" y="116.5" transform="rotate(-60 275.7 116.5)">36</text>
<text x="286.4" y="124.8" transform="rotate(-36 286.4 124.8)">R120</text>
<text x="48.7" y="128.7">250</text>
<text x="73.4" y="131" transform="rotate(-90 73.4 131)">100</text>
<text x="164.6" y="134.1" transform="rotate(-90 164.6 134.1)">80</text>
<text x="286.3" y="135.9" transform="rotate(-11 286.3 135.9)">R100</text>
<text x="98.4" y="150.7">100</text>
<text x="132.4" y="150.6">30</text>
<text x="291.1" y="152.6" transform="rotate(-90 291.1 152.6)">140</text>
<text x="51.6" y="164.4">18</text>
<text x="269" y="165.7">140</text>
<text x="23.9" y="170.8" transform="rotate(-90 23.9 170.8)">18</text>
<text x="89.5" y="168.8">170</text>
<text x="245.6" y="171.5">610</text>
<text x="24.8" y="175.2">18</text>
<text x="167.3" y="176.7">2150</text>
<text x="231" y="248.5">MYRT</text>
<text x="255" y="248.5">MYRT 2 F</text>
<text x="289" y="248.5">Cavard David</text>
<text x="323.5" y="248.5">21/10/2023</text>
<text x="350" y="248.5">Romain ROSSI 23/10/2023</text>
<text x="289" y="258.6">Technical plan Plan</text>
<text x="350" y="258.6">Waiting for approuval</text>
<text x="350.6" y="285.7">1.0</text>
<text x="360" y="285.5">21/10/2023</text>
<text x="399.1" y="285.7">1/2</text>
</g>
<g font-size="3.5">
<text x="39" y="8.8">1</text>
<text x="89" y="8.8">2</text>
<text x="139" y="8.8">3</text>
<text x="189" y="8.8">4</text>
<text x="239" y="8.8">5</text>
<text x="289" y="8.8">6</text>
<text x="339" y="8.8">7</text>
<text x="389" y="8.8">8</text>
<text x="16.3" y="30.2">A</text>
<text x="411.3" y="30.2">A</text>
<text x="16.3" y="78">B</text>
<text x="411.3" y="78">B</text>
<text x="16.2" y="125.9">C</text>
<text x="411.2" y="125.9">C</text>
<text x="16.2" y="173.7">D</text>
<text x="411.2" y="173.7">D</text>
<text x="16.3" y="221.6">E</text>
<text x="411.3" y="221.6">E</text>
<text x="16.4" y="269.4">F</text>
<text x="411.4" y="269.4">F</text>
<text x="39" y="290.8">1</text>
<text x="89" y="290.8">2</text>
<text x="139" y="290.8">3</text>
<text x="189" y="290.8">4</text>
<text x="239" y="290.8">5</text>
<text x="289" y="290.8">6</text>
<text x="339" y="290.8">7</text>
<text x="389" y="290.8">8</text>
</g>
<g font-size="2.5">
<text x="231" y="242.9">Dept.</text>
<text x="255" y="242.9">Technical reference</text>
<text x="289" y="242.9">Created by</text>
<text x="350" y="242.9">Approved by</text>
<text x="289" y="252.8">Document type</text>
<text x="350" y="252.8">Document status</text>
<text x="289" y="262.9">Title</text>
<text x="350" y="262.9">DWG No.</text>
<text x="350" y="279.9">Rev.</text>
<text x="360" y="279.9">Date of issue</text>
<text x="396" y="279.9">Sheet</text>
</g>
</svg>
